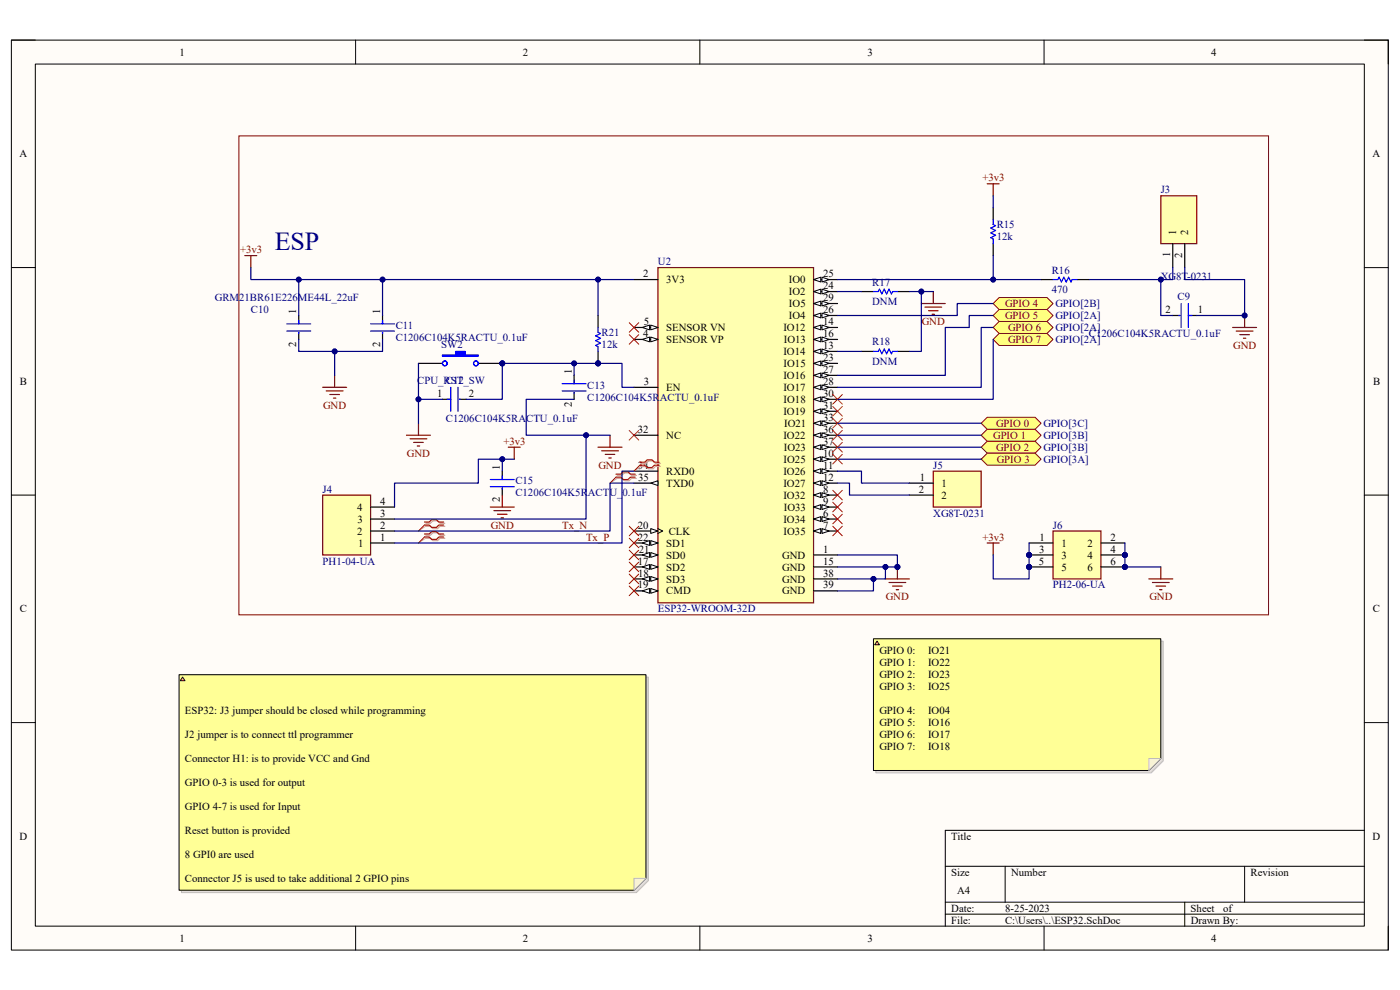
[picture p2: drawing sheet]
<svg xmlns="http://www.w3.org/2000/svg" width="297mm" height="210mm" viewBox="0 0 297 210" stroke-linecap="round" stroke-linejoin="round" font-family="sans-serif">
<path d="M2.4 8.5h292.1v193h-292.1z" fill-rule="evenodd" fill="#fffcf8"/>
<path d="M2.4 8.5h292.1v193h-292.1z" fill="none" stroke="#000" stroke-width=".21"/>
<path d="M7.5 13.6h281.9v182.9h-281.9z" fill-rule="evenodd" fill="#fffcf8"/>
<g fill="none" stroke="#000" stroke-width=".21">
<path d="M2.4 8.5h5.1M7.5 13.6h281.9v182.9h-281.9zM75.4 8.5v5.1M148.5 8.5v5.1M221.5 8.5v5.1M289.4 8.5h5.1v5.1M2.4 56.8h5.1M289.4 56.8h5.1M2.4 105h5.1M289.4 105h5.1M2.4 153.3h5.1M289.4 153.3h5.1"/>
<path d="M289.4 176.1h-88.9v20.4M75.4 196.5v5M148.5 196.5v5M200.5 183.8h88.9M200.5 191.4h88.9M200.5 193.9h88.9M213.2 183.8v7.6M221.5 196.5v5M251.3 191.4v5.1M264 183.8v7.6M294.5 196.5v5"/>
</g>
<path d="M139.6 56.8h33v71.1h-33z" fill-rule="evenodd" fill="#ffffb0"/>
<path d="M139.6 56.8h33v71.1h-33z" fill="none" stroke="#800000" stroke-width=".25"/>
<path d="M134.5 59.3h5.1M134.5 69.5h5.1" fill="none" stroke="#000" stroke-width=".25"/>
<path d="M138.1 69l1.5 .5-1.5 .5z" fill="#f8fcff"/>
<path d="M138.1 69l1.5 .5-1.5 .5z" fill="none" stroke="#000" stroke-width=".21"/>
<path d="M136.3 69.5l1.5-.5v1z" fill="#f8fcff"/>
<path d="M136.3 69.5l1.5-.5v1z" fill="none" stroke="#000" stroke-width=".21"/>
<path d="M134.5 72h5.1" fill="none" stroke="#000" stroke-width=".25"/>
<path d="M138.1 71.5l1.5 .5-1.5 .5z" fill="#f8fcff"/>
<path d="M138.1 71.5l1.5 .5-1.5 .5z" fill="none" stroke="#000" stroke-width=".21"/>
<path d="M136.3 72l1.5-.5v1z" fill="#f8fcff"/>
<path d="M136.3 72l1.5-.5v1z" fill="none" stroke="#000" stroke-width=".21"/>
<path d="M172.6 59.3h5.1" fill="none" stroke="#000" stroke-width=".25"/>
<path d="M172.6 59.3l1.5-.5v1z" fill="#f8fcff"/>
<path d="M172.6 59.3l1.5-.5v1z" fill="none" stroke="#000" stroke-width=".21"/>
<path d="M174.4 58.8l1.5 .5-1.5 .5z" fill="#f8fcff"/>
<path d="M174.4 58.8l1.5 .5-1.5 .5z" fill="none" stroke="#000" stroke-width=".21"/>
<path d="M172.6 61.8h5.1" fill="none" stroke="#000" stroke-width=".25"/>
<path d="M172.6 61.8l1.5-.5v1.1z" fill="#f8fcff"/>
<path d="M172.6 61.8l1.5-.5v1.1z" fill="none" stroke="#000" stroke-width=".21"/>
<path d="M174.4 61.3l1.5 .5-1.5 .6z" fill="#f8fcff"/>
<path d="M174.4 61.3l1.5 .5-1.5 .6z" fill="none" stroke="#000" stroke-width=".21"/>
<path d="M172.6 64.4h5.1" fill="none" stroke="#000" stroke-width=".25"/>
<path d="M172.6 64.4l1.5-.5v1z" fill="#f8fcff"/>
<path d="M172.6 64.4l1.5-.5v1z" fill="none" stroke="#000" stroke-width=".21"/>
<path d="M174.4 63.9l1.5 .5-1.5 .5z" fill="#f8fcff"/>
<path d="M174.4 63.9l1.5 .5-1.5 .5z" fill="none" stroke="#000" stroke-width=".21"/>
<path d="M172.6 66.9h5.1" fill="none" stroke="#000" stroke-width=".25"/>
<path d="M172.6 66.9l1.5-.5v1z" fill="#f8fcff"/>
<path d="M172.6 66.9l1.5-.5v1z" fill="none" stroke="#000" stroke-width=".21"/>
<path d="M174.4 66.4l1.5 .5-1.5 .5z" fill="#f8fcff"/>
<path d="M174.4 66.4l1.5 .5-1.5 .5z" fill="none" stroke="#000" stroke-width=".21"/>
<path d="M172.6 69.5h5.1" fill="none" stroke="#000" stroke-width=".25"/>
<path d="M172.6 69.5l1.5-.5v1z" fill="#f8fcff"/>
<path d="M172.6 69.5l1.5-.5v1z" fill="none" stroke="#000" stroke-width=".21"/>
<path d="M174.4 69l1.5 .5-1.5 .5z" fill="#f8fcff"/>
<path d="M174.4 69l1.5 .5-1.5 .5z" fill="none" stroke="#000" stroke-width=".21"/>
<path d="M172.6 72h5.1" fill="none" stroke="#000" stroke-width=".25"/>
<path d="M172.6 72l1.5-.5v1z" fill="#f8fcff"/>
<path d="M172.6 72l1.5-.5v1z" fill="none" stroke="#000" stroke-width=".21"/>
<path d="M174.4 71.5l1.5 .5-1.5 .5z" fill="#f8fcff"/>
<path d="M174.4 71.5l1.5 .5-1.5 .5z" fill="none" stroke="#000" stroke-width=".21"/>
<path d="M172.6 74.5h5.1" fill="none" stroke="#000" stroke-width=".25"/>
<path d="M172.6 74.5l1.5-.5v1.1z" fill="#f8fcff"/>
<path d="M172.6 74.5l1.5-.5v1.1z" fill="none" stroke="#000" stroke-width=".21"/>
<path d="M174.4 74l1.5 .5-1.5 .6z" fill="#f8fcff"/>
<path d="M174.4 74l1.5 .5-1.5 .6z" fill="none" stroke="#000" stroke-width=".21"/>
<path d="M172.6 77.1h5.1" fill="none" stroke="#000" stroke-width=".25"/>
<path d="M172.6 77.1l1.5-.5v1z" fill="#f8fcff"/>
<path d="M172.6 77.1l1.5-.5v1z" fill="none" stroke="#000" stroke-width=".21"/>
<path d="M174.4 76.6l1.5 .5-1.5 .5z" fill="#f8fcff"/>
<path d="M174.4 76.6l1.5 .5-1.5 .5z" fill="none" stroke="#000" stroke-width=".21"/>
<path d="M172.6 79.6h5.1" fill="none" stroke="#000" stroke-width=".25"/>
<path d="M172.6 79.6l1.5-.5v1z" fill="#f8fcff"/>
<path d="M172.6 79.6l1.5-.5v1z" fill="none" stroke="#000" stroke-width=".21"/>
<path d="M174.4 79.1l1.5 .5-1.5 .5z" fill="#f8fcff"/>
<path d="M174.4 79.1l1.5 .5-1.5 .5z" fill="none" stroke="#000" stroke-width=".21"/>
<path d="M172.6 82.2h5.1" fill="none" stroke="#000" stroke-width=".25"/>
<path d="M172.6 82.2l1.5-.5v1z" fill="#f8fcff"/>
<path d="M172.6 82.2l1.5-.5v1z" fill="none" stroke="#000" stroke-width=".21"/>
<path d="M174.4 81.7l1.5 .5-1.5 .5z" fill="#f8fcff"/>
<path d="M174.4 81.7l1.5 .5-1.5 .5z" fill="none" stroke="#000" stroke-width=".21"/>
<path d="M172.6 84.7h5.1" fill="none" stroke="#000" stroke-width=".25"/>
<path d="M172.6 84.7l1.5-.5v1z" fill="#f8fcff"/>
<path d="M172.6 84.7l1.5-.5v1z" fill="none" stroke="#000" stroke-width=".21"/>
<path d="M174.4 84.2l1.5 .5-1.5 .5z" fill="#f8fcff"/>
<path d="M174.4 84.2l1.5 .5-1.5 .5z" fill="none" stroke="#000" stroke-width=".21"/>
<path d="M172.6 87.2h5.1" fill="none" stroke="#000" stroke-width=".25"/>
<path d="M172.6 87.2l1.5-.5v1.1z" fill="#f8fcff"/>
<path d="M172.6 87.2l1.5-.5v1.1z" fill="none" stroke="#000" stroke-width=".21"/>
<path d="M174.4 86.7l1.5 .5-1.5 .6z" fill="#f8fcff"/>
<path d="M174.4 86.7l1.5 .5-1.5 .6z" fill="none" stroke="#000" stroke-width=".21"/>
<path d="M172.6 89.8h5.1" fill="none" stroke="#000" stroke-width=".25"/>
<path d="M172.6 89.8l1.5-.5v1z" fill="#f8fcff"/>
<path d="M172.6 89.8l1.5-.5v1z" fill="none" stroke="#000" stroke-width=".21"/>
<path d="M174.4 89.3l1.5 .5-1.5 .5z" fill="#f8fcff"/>
<path d="M174.4 89.3l1.5 .5-1.5 .5z" fill="none" stroke="#000" stroke-width=".21"/>
<path d="M172.6 92.3h5.1" fill="none" stroke="#000" stroke-width=".25"/>
<path d="M172.6 92.3l1.5-.5v1z" fill="#f8fcff"/>
<path d="M172.6 92.3l1.5-.5v1z" fill="none" stroke="#000" stroke-width=".21"/>
<path d="M174.4 91.8l1.5 .5-1.5 .5z" fill="#f8fcff"/>
<path d="M174.4 91.8l1.5 .5-1.5 .5z" fill="none" stroke="#000" stroke-width=".21"/>
<path d="M172.6 94.9h5.1" fill="none" stroke="#000" stroke-width=".25"/>
<path d="M172.6 94.9l1.5-.5v1z" fill="#f8fcff"/>
<path d="M172.6 94.9l1.5-.5v1z" fill="none" stroke="#000" stroke-width=".21"/>
<path d="M174.4 94.4l1.5 .5-1.5 .5z" fill="#f8fcff"/>
<path d="M174.4 94.4l1.5 .5-1.5 .5z" fill="none" stroke="#000" stroke-width=".21"/>
<path d="M172.6 97.4h5.1" fill="none" stroke="#000" stroke-width=".25"/>
<path d="M172.6 97.4l1.5-.5v1z" fill="#f8fcff"/>
<path d="M172.6 97.4l1.5-.5v1z" fill="none" stroke="#000" stroke-width=".21"/>
<path d="M174.4 96.9l1.5 .5-1.5 .5z" fill="#f8fcff"/>
<path d="M174.4 96.9l1.5 .5-1.5 .5z" fill="none" stroke="#000" stroke-width=".21"/>
<path d="M172.6 99.9h5.1" fill="none" stroke="#000" stroke-width=".25"/>
<path d="M172.6 99.9l1.5-.5v1.1z" fill="#f8fcff"/>
<path d="M172.6 99.9l1.5-.5v1.1z" fill="none" stroke="#000" stroke-width=".21"/>
<path d="M174.4 99.4l1.5 .5-1.5 .6z" fill="#f8fcff"/>
<path d="M174.4 99.4l1.5 .5-1.5 .6z" fill="none" stroke="#000" stroke-width=".21"/>
<path d="M172.6 102.5h5.1" fill="none" stroke="#000" stroke-width=".25"/>
<path d="M172.6 102.5l1.5-.5v1z" fill="#f8fcff"/>
<path d="M172.6 102.5l1.5-.5v1z" fill="none" stroke="#000" stroke-width=".21"/>
<path d="M174.4 102l1.5 .5-1.5 .5z" fill="#f8fcff"/>
<path d="M174.4 102l1.5 .5-1.5 .5z" fill="none" stroke="#000" stroke-width=".21"/>
<path d="M172.6 105h5.1" fill="none" stroke="#000" stroke-width=".25"/>
<path d="M172.6 105l1.5-.5v1z" fill="#f8fcff"/>
<path d="M172.6 105l1.5-.5v1z" fill="none" stroke="#000" stroke-width=".21"/>
<path d="M174.4 104.5l1.5 .5-1.5 .5z" fill="#f8fcff"/>
<path d="M174.4 104.5l1.5 .5-1.5 .5z" fill="none" stroke="#000" stroke-width=".21"/>
<path d="M172.6 107.6h5.1" fill="none" stroke="#000" stroke-width=".25"/>
<path d="M172.6 107.6l1.5-.5v1z" fill="#f8fcff"/>
<path d="M172.6 107.6l1.5-.5v1z" fill="none" stroke="#000" stroke-width=".21"/>
<path d="M174.4 107.1l1.5 .5-1.5 .5z" fill="#f8fcff"/>
<path d="M174.4 107.1l1.5 .5-1.5 .5z" fill="none" stroke="#000" stroke-width=".21"/>
<path d="M172.6 110.1h5.1" fill="none" stroke="#000" stroke-width=".25"/>
<path d="M172.6 110.1l1.5-.5v1z" fill="#f8fcff"/>
<path d="M172.6 110.1l1.5-.5v1z" fill="none" stroke="#000" stroke-width=".21"/>
<path d="M174.4 109.6l1.5 .5-1.5 .5z" fill="#f8fcff"/>
<path d="M174.4 109.6l1.5 .5-1.5 .5z" fill="none" stroke="#000" stroke-width=".21"/>
<path d="M172.6 112.6h5.1" fill="none" stroke="#000" stroke-width=".25"/>
<path d="M172.6 112.6l1.5-.5v1.1z" fill="#f8fcff"/>
<path d="M172.6 112.6l1.5-.5v1.1z" fill="none" stroke="#000" stroke-width=".21"/>
<path d="M174.4 112.1l1.5 .5-1.5 .6z" fill="#f8fcff"/>
<path d="M174.4 112.1l1.5 .5-1.5 .6z" fill="none" stroke="#000" stroke-width=".21"/>
<path d="M134.5 82.2h5.1M134.5 92.3h5.1M134.5 99.9h5.1M134.5 112.6h5.1" fill="none" stroke="#000" stroke-width=".25"/>
<path d="M138.1 112.1l1.5 .5-1.5 .6z" fill="#f8fcff"/>
<path d="M138.1 112.1l1.5 .5-1.5 .6zM139.6 112.1l1 .5-1 .6" fill="none" stroke="#000" stroke-width=".21"/>
<path d="M134.5 125.3h5.1" fill="none" stroke="#000" stroke-width=".25"/>
<path d="M138.1 124.8l1.5 .5-1.5 .6z" fill="#f8fcff"/>
<path d="M138.1 124.8l1.5 .5-1.5 .6z" fill="none" stroke="#000" stroke-width=".21"/>
<path d="M136.3 125.3l1.5-.5v1.1z" fill="#f8fcff"/>
<path d="M136.3 125.3l1.5-.5v1.1z" fill="none" stroke="#000" stroke-width=".21"/>
<path d="M134.5 115.2h5.1" fill="none" stroke="#000" stroke-width=".25"/>
<path d="M138.1 114.7l1.5 .5-1.5 .5z" fill="#f8fcff"/>
<path d="M138.1 114.7l1.5 .5-1.5 .5z" fill="none" stroke="#000" stroke-width=".21"/>
<path d="M136.3 115.2l1.5-.5v1z" fill="#f8fcff"/>
<path d="M136.3 115.2l1.5-.5v1z" fill="none" stroke="#000" stroke-width=".21"/>
<path d="M134.5 117.7h5.1" fill="none" stroke="#000" stroke-width=".25"/>
<path d="M138.1 117.2l1.5 .5-1.5 .5z" fill="#f8fcff"/>
<path d="M138.1 117.2l1.5 .5-1.5 .5z" fill="none" stroke="#000" stroke-width=".21"/>
<path d="M136.3 117.7l1.5-.5v1z" fill="#f8fcff"/>
<path d="M136.3 117.7l1.5-.5v1z" fill="none" stroke="#000" stroke-width=".21"/>
<path d="M134.5 120.3h5.1" fill="none" stroke="#000" stroke-width=".25"/>
<path d="M138.1 119.8l1.5 .5-1.5 .5z" fill="#f8fcff"/>
<path d="M138.1 119.8l1.5 .5-1.5 .5z" fill="none" stroke="#000" stroke-width=".21"/>
<path d="M136.3 120.3l1.5-.5v1z" fill="#f8fcff"/>
<path d="M136.3 120.3l1.5-.5v1z" fill="none" stroke="#000" stroke-width=".21"/>
<path d="M134.5 122.8h5.1" fill="none" stroke="#000" stroke-width=".25"/>
<path d="M138.1 122.3l1.5 .5-1.5 .5z" fill="#f8fcff"/>
<path d="M138.1 122.3l1.5 .5-1.5 .5z" fill="none" stroke="#000" stroke-width=".21"/>
<path d="M136.3 122.8l1.5-.5v1z" fill="#f8fcff"/>
<path d="M136.3 122.8l1.5-.5v1z" fill="none" stroke="#000" stroke-width=".21"/>
<path d="M134.5 102.5h5.1" fill="none" stroke="#000" stroke-width=".25"/>
<path d="M138.1 102.5l1.5-.5v1z" fill="#f8fcff"/>
<path d="M138.1 102.5l1.5-.5v1z" fill="none" stroke="#000" stroke-width=".21"/>
<path d="M172.6 117.7h5.1M172.6 120.3h5.1M172.6 122.8h5.1M172.6 125.3h5.1" fill="none" stroke="#000" stroke-width=".25"/>
<g fill="none" stroke="#800000" stroke-width=".25">
<path d="M126.9 94.9h5.1M127.6 95.6h3.6M128.4 96.4h2M129.2 97.2h.5M129.4 92.3v2.6M187.8 122.8h5.1M188.6 123.6h3.6M189.4 124.3h2M190.1 125.1h.5M190.4 120.3v2.5M243.7 122.8h5.1M244.5 123.6h3.5"/>
<path d="M245.2 124.3h2.1M246 125.1h.5M246.3 120.3v2.5"/>
</g>
<circle cx="190.4" cy="120.3" r=".51" fill="#000080"/>
<circle cx="190.4" cy="120.3" r=".51" fill="none" stroke="#000080" stroke-width=".21"/>
<g fill="none" stroke="#800000" stroke-width=".25">
<path d="M51.9 54.2h2.6M53.2 54.2v2.6M71 79.6v2.6M68.5 82.2h5M69.2 82.9h3.6M70 83.7h2M70.7 84.5h.5M86.2 92.3h5.1M87 93.1h3.6M87.8 93.9h2M88.5 94.6h.5M88.8 89.8v2.5"/>
<path d="M107.8 94.9h2.6M109.1 94.9v2.5M209.4 115.2h2.6M210.7 115.2v2.5"/>
</g>
<g fill="none" stroke="#f00" stroke-width=".21">
<path d="M133.5 71l2 2M133.5 68.5l2 2M135.5 71l-2 2M135.5 68.5l-2 2M133.5 91.3l2 2M135.5 91.3l-2 2M176.7 83.7l2 2M176.7 86.2l2 2.1M176.7 88.8l2 2M176.7 91.3l2 2M176.7 93.9l2 2M176.7 96.4l2 2"/>
<path d="M178.7 83.7l-2 2M178.7 86.2l-2 2.1M178.7 88.8l-2 2M178.7 91.3l-2 2M178.7 93.9l-2 2M178.7 96.4l-2 2M133.5 119.3l2 2M133.5 116.7l2 2M133.5 114.2l2 2M133.5 111.6l2 2.1M135.5 119.3l-2 2M135.5 116.7l-2 2"/>
<path d="M135.5 114.2l-2 2M135.5 111.6l-2 2.1M176.7 104l2 2M176.7 106.6l2 2M176.7 109.1l2 2M176.7 111.6l2 2.1M178.7 104l-2 2M178.7 106.6l-2 2M178.7 109.1l-2 2M178.7 111.6l-2 2.1M133.5 124.3l2 2.1M133.5 121.8l2 2"/>
<path d="M135.5 124.3l-2 2.1M135.5 121.8l-2 2"/>
</g>
<path d="M50.7 28.8h218.4v101.6h-218.4z" fill="none" stroke="#800000" stroke-width=".21"/>
<path d="M208.2 94.9l1.2-1.3h10.2l1.3 1.3-1.3 1.2h-10.2z" fill-rule="evenodd" fill="#ffff80"/>
<path d="M208.2 94.9l1.2-1.3h10.2l1.3 1.3-1.3 1.2h-10.2z" fill="none" stroke="#800000" stroke-width=".21"/>
<path d="M212 65.7h10.1l1.3 1.2-1.3 1.3h-10.1l-1.3-1.3z" fill-rule="evenodd" fill="#ffff80"/>
<path d="M212 65.7h10.1l1.3 1.2-1.3 1.3h-10.1l-1.3-1.3z" fill="none" stroke="#800000" stroke-width=".21"/>
<path d="M212 63.1h10.1l1.3 1.3-1.3 1.3h-10.1l-1.3-1.3z" fill-rule="evenodd" fill="#ffff80"/>
<path d="M212 63.1h10.1l1.3 1.3-1.3 1.3h-10.1l-1.3-1.3z" fill="none" stroke="#800000" stroke-width=".21"/>
<path d="M208.2 92.3l1.2-1.2h10.2l1.3 1.2-1.3 1.3h-10.2z" fill-rule="evenodd" fill="#ffff80"/>
<path d="M208.2 92.3l1.2-1.2h10.2l1.3 1.2-1.3 1.3h-10.2z" fill="none" stroke="#800000" stroke-width=".21"/>
<path d="M208.2 89.8l1.2-1.3h10.2l1.3 1.3-1.3 1.3h-10.2z" fill-rule="evenodd" fill="#ffff80"/>
<path d="M208.2 89.8l1.2-1.3h10.2l1.3 1.3-1.3 1.3h-10.2z" fill="none" stroke="#800000" stroke-width=".21"/>
<path d="M209.4 96.1h10.2l1.3 1.3-1.3 1.3h-10.2l-1.2-1.3z" fill-rule="evenodd" fill="#ffff80"/>
<path d="M209.4 96.1h10.2l1.3 1.3-1.3 1.3h-10.2l-1.2-1.3z" fill="none" stroke="#800000" stroke-width=".21"/>
<path d="M63.4 66.9v1.8M63.4 70.5v1.5M81.2 66.9v1.8M81.2 70.5v1.5M121.8 79.6v1.8M93.9 84.7h1.7M97.4 84.7h1.5M121.8 83.2v1.5" fill="none" stroke="#000" stroke-width=".25"/>
<g fill="none" stroke="#00f" stroke-width=".25">
<path d="M60.8 68.7h5.1M60.8 70.2h5.1M63.4 67.9v.8M63.4 70.5v.2M78.6 68.7h5.1M78.6 70.2h5.1M81.2 67.9v.8M81.2 70.5v.2M94.9 84.7h.7M95.6 82.2v5M97.2 82.2v5M97.4 84.7h.3"/>
<path d="M119.3 81.4h5M119.3 82.9h5M121.8 80.6v.8M121.8 83.2v.2"/>
</g>
<circle cx="126.9" cy="77.1" r=".51" fill="#000080"/>
<circle cx="126.9" cy="77.1" r=".51" fill="none" stroke="#000080" stroke-width=".21"/>
<path d="M126.9 66.9v2.6M126.9 74.5v2.6" fill="none" stroke="#000" stroke-width=".25"/>
<circle cx="126.9" cy="77.1" r=".51" fill="#000080"/>
<circle cx="126.9" cy="77.1" r=".51" fill="none" stroke="#000080" stroke-width=".21"/>
<path d="M210.7 46.6v1l.5 .3-1 .5 1 .5-1 .5 1 .5-1 .5 .5 .3v1M126.9 69.5v1l.5 .2-1 .5 1 .6-1 .5 1 .5-1 .5 .5 .2v1M250.1 66.9h.2M250.6 64.4v5.1M252.1 64.4v5.1M252.1 66.9h.8" fill="none" stroke="#00f" stroke-width=".25"/>
<path d="M136 98.3h1l.5-.5h1.1l.5 .5h1M136 98.9h1l.5 .5h1.1l.5-.5h1M90.3 111h1l.5-.5h1l.6 .5h1M90.3 111.6h1l.5 .5h1l.6-.5h1M90.3 113.5h1l.5-.5h1l.6 .5h1M90.3 114.2h1l.5 .5h1l.6-.5h1M130.9 100.8h1.1l.5-.5h1l.5 .5h1M130.9 101.5h1.1l.5 .5h1l.5-.5h1" fill="none" stroke="#d0a19e" stroke-width=".25"/>
<path d="M136 98.9l-1.5 1M90.3 111.6l-1.5 1M90.3 114.2l-1.5 1M130.9 101.5l-1.5 1" fill="none" stroke="#d0a19e" stroke-width=".21"/>
<path d="M135.8 98h1l.5-.5h1l.5 .5h1M135.8 98.7h1l.5 .5h1l.5-.5h1M90 110.7h1.1l.5-.5h1l.5 .5h1M90 111.4h1.1l.5 .5h1l.5-.5h1M90 113.3h1.1l.5-.5h1l.5 .5h1M90 113.9h1.1l.5 .5h1l.5-.5h1M130.7 100.6h1l.5-.5h1l.5 .5h1.1M130.7 101.2h1l.5 .5h1l.5-.5h1.1" fill="none" stroke="#f00" stroke-width=".25"/>
<path d="M135.8 98.7l-1.3 1.2M90 111.4l-1.2 1.2M90 113.9l-1.2 1.3M130.7 101.2l-1.3 1.3" fill="none" stroke="#f00" stroke-width=".21"/>
<path d="M210.7 44.1v2.5M210.7 51.7v2.5M248.8 66.9h1.5M252.1 66.9h1.8" fill="none" stroke="#000" stroke-width=".25"/>
<path d="M209.4 39h2.6M210.7 39v2.5M261.5 69.5h5.1M262.3 70.2h3.5M263 71h2.1M263.8 71.8h.5M264 66.9v2.6" fill="none" stroke="#800000" stroke-width=".25"/>
<circle cx="264" cy="66.9" r=".51" fill="#000080"/>
<circle cx="264" cy="66.9" r=".51" fill="none" stroke="#000080" stroke-width=".21"/>
<path d="M220.9 59.3h2.5M228.5 59.3h2.5" fill="none" stroke="#000" stroke-width=".25"/>
<path d="M223.4 59.3h1l.3-.5 .5 1 .5-1 .5 1 .5-1 .5 1 .3-.5h1" fill="none" stroke="#00f" stroke-width=".25"/>
<path d="M195.5 64.4h5M196.2 65.2h3.6M197 65.9h2M197.7 66.7h.6M198 61.8v2.6" fill="none" stroke="#800000" stroke-width=".25"/>
<path d="M210.7 69.5l1.3-1.3h10.1l1.3 1.3-1.3 1.2h-10.1z" fill-rule="evenodd" fill="#ffff80"/>
<path d="M210.7 69.5l1.3-1.3h10.1l1.3 1.3-1.3 1.2h-10.1z" fill="none" stroke="#800000" stroke-width=".21"/>
<path d="M212 70.7h10.1l1.3 1.3-1.3 1.3h-10.1l-1.3-1.3z" fill-rule="evenodd" fill="#ffff80"/>
<path d="M212 70.7h10.1l1.3 1.3-1.3 1.3h-10.1l-1.3-1.3z" fill="none" stroke="#800000" stroke-width=".21"/>
<path d="M182.8 61.8h2.5M190.4 61.8h2.5" fill="none" stroke="#000" stroke-width=".25"/>
<path d="M185.3 61.8h1l.3-.5 .5 1.1 .5-1.1 .5 1.1 .5-1.1 .5 1.1 .3-.6h1" fill="none" stroke="#00f" stroke-width=".25"/>
<path d="M246.3 41.5h7.6v10.2h-7.6z" fill-rule="evenodd" fill="#ffffb0"/>
<path d="M246.3 41.5h7.6v10.2h-7.6z" fill="none" stroke="#800000" stroke-width=".25"/>
<path d="M248.8 51.7v5.1M251.3 51.7v5.1" fill="none" stroke="#000" stroke-width=".25"/>
<circle cx="218.3" cy="117.7" r=".51" fill="#000080"/>
<circle cx="218.3" cy="117.7" r=".51" fill="none" stroke="#000080" stroke-width=".21"/>
<circle cx="218.3" cy="120.3" r=".51" fill="#000080"/>
<circle cx="218.3" cy="120.3" r=".51" fill="none" stroke="#000080" stroke-width=".21"/>
<circle cx="238.6" cy="117.7" r=".51" fill="#000080"/>
<circle cx="238.6" cy="117.7" r=".51" fill="none" stroke="#000080" stroke-width=".21"/>
<circle cx="238.6" cy="120.3" r=".51" fill="#000080"/>
<circle cx="238.6" cy="120.3" r=".51" fill="none" stroke="#000080" stroke-width=".21"/>
<path d="M223.4 112.6h10.2v10.2h-10.2z" fill-rule="evenodd" fill="#ffffb0"/>
<path d="M223.4 112.6h10.2v10.2h-10.2z" fill="none" stroke="#800000" stroke-width=".25"/>
<path d="M218.3 115.2h5.1M218.3 117.7h5.1" fill="none" stroke="#000" stroke-width=".25"/>
<circle cx="218.3" cy="117.7" r=".51" fill="#000080"/>
<circle cx="218.3" cy="117.7" r=".51" fill="none" stroke="#000080" stroke-width=".21"/>
<path d="M218.3 120.3h5.1" fill="none" stroke="#000" stroke-width=".25"/>
<circle cx="218.3" cy="120.3" r=".51" fill="#000080"/>
<circle cx="218.3" cy="120.3" r=".51" fill="none" stroke="#000080" stroke-width=".21"/>
<path d="M233.6 115.2h5M233.6 117.7h5" fill="none" stroke="#000" stroke-width=".25"/>
<circle cx="238.6" cy="117.7" r=".51" fill="#000080"/>
<circle cx="238.6" cy="117.7" r=".51" fill="none" stroke="#000080" stroke-width=".21"/>
<path d="M233.6 120.3h5" fill="none" stroke="#000" stroke-width=".25"/>
<circle cx="238.6" cy="120.3" r=".51" fill="#000080"/>
<circle cx="238.6" cy="120.3" r=".51" fill="none" stroke="#000080" stroke-width=".21"/>
<path d="M68.5 105h10.1v12.7h-10.1z" fill-rule="evenodd" fill="#ffffb0"/>
<path d="M68.5 105h10.1v12.7h-10.1z" fill="none" stroke="#800000" stroke-width=".25"/>
<path d="M78.6 115.2h5.1M78.6 112.6h5.1M78.6 110.1h5.1M78.6 107.6h5.1" fill="none" stroke="#000" stroke-width=".25"/>
<path d="M198 99.9h10.2v7.7h-10.2z" fill-rule="evenodd" fill="#ffffb0"/>
<path d="M198 99.9h10.2v7.7h-10.2zM104 107.6h5.1M104.8 108.3h3.5M105.5 109.1h2.1M106.3 109.9h.5M106.6 105v2.6" fill="none" stroke="#800000" stroke-width=".25"/>
<path d="M106.6 99.9v1.8M106.6 103.5v1.5M192.9 102.5h5.1M192.9 105h5.1" fill="none" stroke="#000" stroke-width=".25"/>
<path d="M104 101.7h5.1M104 103.3h5.1M106.6 101v.7M106.6 103.5v.3" fill="none" stroke="#00f" stroke-width=".25"/>
<circle cx="106.6" cy="77.1" r=".51" fill="#000080"/>
<circle cx="106.6" cy="77.1" r=".51" fill="none" stroke="#000080" stroke-width=".21"/>
<path d="M88.8 77.1h5.1M101.5 77.1h5.1" fill="none" stroke="#000" stroke-width=".25"/>
<circle cx="106.6" cy="77.1" r=".51" fill="#000080"/>
<circle cx="106.6" cy="77.1" r=".51" fill="none" stroke="#000080" stroke-width=".21"/>
<path d="M93.9 75.3h2.8v-.8h2v.8h2.8v.3h-7.6z" fill-rule="evenodd" fill="#00f"/>
<g fill="none" stroke="#00f" stroke-width=".25">
<path d="M93.9 75.3h2.8v-.8h2v.8h2.8v.3h-7.6zM185.3 74.5h1l.3-.5 .5 1.1 .5-1.1 .5 1.1 .5-1.1 .5 1.1 .3-.6h1"/>
<circle cx="94.4" cy="77.1" r=".51"/>
<circle cx="101" cy="77.1" r=".51"/>
</g>
<path d="M182.8 74.5h2.5M190.4 74.5h2.5" fill="none" stroke="#000" stroke-width=".25"/>
<path d="M126.9 77.1h5.1v5.1h2.5" fill="none" stroke="#000080" stroke-width=".25"/>
<circle cx="126.9" cy="77.1" r=".51" fill="#000080"/>
<circle cx="126.9" cy="77.1" r=".51" fill="none" stroke="#000080" stroke-width=".21"/>
<path d="M177.7 117.7h12.7v2.6" fill="none" stroke="#000080" stroke-width=".25"/>
<circle cx="190.4" cy="120.3" r=".51" fill="#000080"/>
<circle cx="190.4" cy="120.3" r=".51" fill="none" stroke="#000080" stroke-width=".21"/>
<path d="M177.7 120.3h12.7" fill="none" stroke="#000080" stroke-width=".25"/>
<circle cx="187.8" cy="120.3" r=".51" fill="#000080"/>
<circle cx="187.8" cy="120.3" r=".51" fill="none" stroke="#000080" stroke-width=".21"/>
<circle cx="190.4" cy="120.3" r=".51" fill="#000080"/>
<circle cx="190.4" cy="120.3" r=".51" fill="none" stroke="#000080" stroke-width=".21"/>
<path d="M187.8 120.3v2.5h-10.1" fill="none" stroke="#000080" stroke-width=".25"/>
<circle cx="185.3" cy="122.8" r=".51" fill="#000080"/>
<circle cx="185.3" cy="122.8" r=".51" fill="none" stroke="#000080" stroke-width=".21"/>
<circle cx="187.8" cy="120.3" r=".51" fill="#000080"/>
<circle cx="187.8" cy="120.3" r=".51" fill="none" stroke="#000080" stroke-width=".21"/>
<path d="M185.3 122.8v2.5h-7.6" fill="none" stroke="#000080" stroke-width=".25"/>
<circle cx="185.3" cy="122.8" r=".51" fill="#000080"/>
<circle cx="185.3" cy="122.8" r=".51" fill="none" stroke="#000080" stroke-width=".21"/>
<path d="M238.6 120.3h7.7" fill="none" stroke="#000080" stroke-width=".25"/>
<circle cx="238.6" cy="120.3" r=".51" fill="#000080"/>
<circle cx="238.6" cy="120.3" r=".51" fill="none" stroke="#000080" stroke-width=".21"/>
<path d="M106.6 77.1v7.6h-7.7" fill="none" stroke="#000080" stroke-width=".25"/>
<circle cx="106.6" cy="77.1" r=".51" fill="#000080"/>
<circle cx="106.6" cy="77.1" r=".51" fill="none" stroke="#000080" stroke-width=".21"/>
<path d="M88.8 84.7v5.1" fill="none" stroke="#000080" stroke-width=".25"/>
<circle cx="88.8" cy="84.7" r=".51" fill="#000080"/>
<circle cx="88.8" cy="84.7" r=".51" fill="none" stroke="#000080" stroke-width=".21"/>
<path d="M63.4 59.3v7.6" fill="none" stroke="#000080" stroke-width=".25"/>
<circle cx="63.4" cy="59.3" r=".51" fill="#000080"/>
<circle cx="63.4" cy="59.3" r=".51" fill="none" stroke="#000080" stroke-width=".21"/>
<path d="M63.4 72v2.5h17.8v-2.5" fill="none" stroke="#000080" stroke-width=".25"/>
<circle cx="71" cy="74.5" r=".51" fill="#000080"/>
<circle cx="71" cy="74.5" r=".51" fill="none" stroke="#000080" stroke-width=".21"/>
<path d="M81.2 59.3v7.6" fill="none" stroke="#000080" stroke-width=".25"/>
<circle cx="81.2" cy="59.3" r=".51" fill="#000080"/>
<circle cx="81.2" cy="59.3" r=".51" fill="none" stroke="#000080" stroke-width=".21"/>
<path d="M71 74.5v5.1" fill="none" stroke="#000080" stroke-width=".25"/>
<circle cx="71" cy="74.5" r=".51" fill="#000080"/>
<circle cx="71" cy="74.5" r=".51" fill="none" stroke="#000080" stroke-width=".21"/>
<path d="M121.8 77.1v2.5" fill="none" stroke="#000080" stroke-width=".25"/>
<circle cx="121.8" cy="77.1" r=".51" fill="#000080"/>
<circle cx="121.8" cy="77.1" r=".51" fill="none" stroke="#000080" stroke-width=".21"/>
<path d="M126.9 59.3v7.6" fill="none" stroke="#000080" stroke-width=".25"/>
<circle cx="126.9" cy="59.3" r=".51" fill="#000080"/>
<circle cx="126.9" cy="59.3" r=".51" fill="none" stroke="#000080" stroke-width=".21"/>
<path d="M53.2 56.8v2.5h81.3" fill="none" stroke="#000080" stroke-width=".25"/>
<circle cx="63.4" cy="59.3" r=".51" fill="#000080"/>
<circle cx="63.4" cy="59.3" r=".51" fill="none" stroke="#000080" stroke-width=".21"/>
<circle cx="81.2" cy="59.3" r=".51" fill="#000080"/>
<circle cx="81.2" cy="59.3" r=".51" fill="none" stroke="#000080" stroke-width=".21"/>
<circle cx="126.9" cy="59.3" r=".51" fill="#000080"/>
<circle cx="126.9" cy="59.3" r=".51" fill="none" stroke="#000080" stroke-width=".21"/>
<path d="M124.3 92.3h5.1" fill="none" stroke="#000080" stroke-width=".25"/>
<circle cx="124.3" cy="92.3" r=".51" fill="#000080"/>
<circle cx="124.3" cy="92.3" r=".51" fill="none" stroke="#000080" stroke-width=".21"/>
<path d="M210.7 54.2v5.1h-33M210.7 41.5v2.6" fill="none" stroke="#000080" stroke-width=".25"/>
<circle cx="210.7" cy="59.3" r=".51" fill="#000080"/>
<circle cx="210.7" cy="59.3" r=".51" fill="none" stroke="#000080" stroke-width=".21"/>
<path d="M210.7 59.3h10.2" fill="none" stroke="#000080" stroke-width=".25"/>
<circle cx="210.7" cy="59.3" r=".51" fill="#000080"/>
<circle cx="210.7" cy="59.3" r=".51" fill="none" stroke="#000080" stroke-width=".21"/>
<path d="M246.3 59.3v7.6h2.5" fill="none" stroke="#000080" stroke-width=".25"/>
<circle cx="246.3" cy="59.3" r=".51" fill="#000080"/>
<circle cx="246.3" cy="59.3" r=".51" fill="none" stroke="#000080" stroke-width=".21"/>
<path d="M88.8 77.1v7.6h5.1M177.7 61.8h5.1M210.7 64.4h-7.6v2.5h-25.4M210.7 66.9h-5.1v2.6h-5.1v10.1h-22.8M210.7 69.5h-2.5v12.7h-30.5M210.7 72v12.7h-33M177.7 89.8h30.5M177.7 92.3h30.5M177.7 94.9h30.5M177.7 97.4h30.5" fill="none" stroke="#000080" stroke-width=".25"/>
<circle cx="88.8" cy="84.7" r=".51" fill="#000080"/>
<circle cx="88.8" cy="84.7" r=".51" fill="none" stroke="#000080" stroke-width=".21"/>
<path d="M251.3 56.8v2.5h12.7v7.6h-10.1" fill="none" stroke="#000080" stroke-width=".25"/>
<circle cx="264" cy="66.9" r=".51" fill="#000080"/>
<circle cx="264" cy="66.9" r=".51" fill="none" stroke="#000080" stroke-width=".21"/>
<path d="M210.7 117.7v5.1h7.6v-2.5" fill="none" stroke="#000080" stroke-width=".25"/>
<circle cx="218.3" cy="120.3" r=".51" fill="#000080"/>
<circle cx="218.3" cy="120.3" r=".51" fill="none" stroke="#000080" stroke-width=".21"/>
<path d="M238.6 115.2v2.5" fill="none" stroke="#000080" stroke-width=".25"/>
<circle cx="238.6" cy="117.7" r=".51" fill="#000080"/>
<circle cx="238.6" cy="117.7" r=".51" fill="none" stroke="#000080" stroke-width=".21"/>
<path d="M238.6 117.7v2.6" fill="none" stroke="#000080" stroke-width=".25"/>
<circle cx="238.6" cy="117.7" r=".51" fill="#000080"/>
<circle cx="238.6" cy="117.7" r=".51" fill="none" stroke="#000080" stroke-width=".21"/>
<circle cx="238.6" cy="120.3" r=".51" fill="#000080"/>
<circle cx="238.6" cy="120.3" r=".51" fill="none" stroke="#000080" stroke-width=".21"/>
<path d="M218.3 115.2v2.5" fill="none" stroke="#000080" stroke-width=".25"/>
<circle cx="218.3" cy="117.7" r=".51" fill="#000080"/>
<circle cx="218.3" cy="117.7" r=".51" fill="none" stroke="#000080" stroke-width=".21"/>
<path d="M218.3 117.7v2.6" fill="none" stroke="#000080" stroke-width=".25"/>
<circle cx="218.3" cy="120.3" r=".51" fill="#000080"/>
<circle cx="218.3" cy="120.3" r=".51" fill="none" stroke="#000080" stroke-width=".21"/>
<circle cx="218.3" cy="117.7" r=".51" fill="#000080"/>
<circle cx="218.3" cy="117.7" r=".51" fill="none" stroke="#000080" stroke-width=".21"/>
<path d="M121.8 84.7h-10.2v7.6h12.7v17.8h-40.6" fill="none" stroke="#000080" stroke-width=".25"/>
<circle cx="124.3" cy="92.3" r=".51" fill="#000080"/>
<circle cx="124.3" cy="92.3" r=".51" fill="none" stroke="#000080" stroke-width=".21"/>
<path d="M248.8 56.8v2.5h-17.8M134.5 99.9h-2.5v15.3h-48.3" fill="none" stroke="#000080" stroke-width=".25"/>
<circle cx="246.3" cy="59.3" r=".51" fill="#000080"/>
<circle cx="246.3" cy="59.3" r=".51" fill="none" stroke="#000080" stroke-width=".21"/>
<path d="M109.1 97.4h-7.6v5.1h-17.8v5.1M177.7 99.9h5.1v2.6h10.1M177.7 102.5h2.5v2.5h12.7" fill="none" stroke="#000080" stroke-width=".25"/>
<circle cx="106.6" cy="97.4" r=".51" fill="#000080"/>
<circle cx="106.6" cy="97.4" r=".51" fill="none" stroke="#000080" stroke-width=".21"/>
<path d="M106.6 97.4v2.5" fill="none" stroke="#000080" stroke-width=".25"/>
<circle cx="106.6" cy="97.4" r=".51" fill="#000080"/>
<circle cx="106.6" cy="97.4" r=".51" fill="none" stroke="#000080" stroke-width=".21"/>
<path d="M106.6 77.1h20.3" fill="none" stroke="#000080" stroke-width=".25"/>
<circle cx="126.9" cy="77.1" r=".51" fill="#000080"/>
<circle cx="126.9" cy="77.1" r=".51" fill="none" stroke="#000080" stroke-width=".21"/>
<circle cx="121.8" cy="77.1" r=".51" fill="#000080"/>
<circle cx="121.8" cy="77.1" r=".51" fill="none" stroke="#000080" stroke-width=".21"/>
<circle cx="106.6" cy="77.1" r=".51" fill="#000080"/>
<circle cx="106.6" cy="77.1" r=".51" fill="none" stroke="#000080" stroke-width=".21"/>
<path d="M192.9 61.8h5.1" fill="none" stroke="#000080" stroke-width=".25"/>
<circle cx="195.5" cy="61.8" r=".51" fill="#000080"/>
<circle cx="195.5" cy="61.8" r=".51" fill="none" stroke="#000080" stroke-width=".21"/>
<path d="M177.7 74.5h5.1M195.5 61.8v12.7h-2.6" fill="none" stroke="#000080" stroke-width=".25"/>
<circle cx="195.5" cy="61.8" r=".51" fill="#000080"/>
<circle cx="195.5" cy="61.8" r=".51" fill="none" stroke="#000080" stroke-width=".21"/>
<path d="M134.5 102.5h-5.1v10.1h-45.7" fill="none" stroke="#000080" stroke-width=".25"/>
<path d="M38.5 143.6h99.1v43.2l-2.6 2.6h-96.5z" fill-rule="evenodd" fill="#e0ddd7"/>
<path d="M38.5 143.6h99.1v43.2l-2.6 2.6h-96.5z" fill="none" stroke="#bfbdba" stroke-width=".21"/>
<path d="M38 143.1h99v43.2l-2.5 2.5h-96.5z" fill-rule="evenodd" fill="#ffff96"/>
<path d="M38 143.1h99v43.2l-2.5 2.5h-96.5z" fill="none" stroke="#000" stroke-width=".21"/>
<path d="M134.5 186.3h2.5l-2.5 2.5z" fill="#f2f0d8"/>
<path d="M134.5 186.3h2.5l-2.5 2.5z" fill="none" stroke="#bfbdba" stroke-width=".21"/>
<path d="M38.7 143.6l.5 .8h-1z" fill="#ffcc78"/>
<path d="M38.7 143.6l.5 .8h-1z" fill="none" stroke="#300" stroke-width=".21"/>
<path d="M185.8 136h61v25.4l-2.6 2.6h-58.4z" fill-rule="evenodd" fill="#e0ddd7"/>
<path d="M185.8 136h61v25.4l-2.6 2.6h-58.4z" fill="none" stroke="#bfbdba" stroke-width=".21"/>
<path d="M185.3 135.5h61v25.4l-2.6 2.5h-58.4z" fill-rule="evenodd" fill="#ffff96"/>
<path d="M185.3 135.5h61v25.4l-2.6 2.5h-58.4z" fill="none" stroke="#000" stroke-width=".21"/>
<path d="M243.7 160.9h2.6l-2.6 2.5z" fill="#f2f0d8"/>
<path d="M243.7 160.9h2.6l-2.6 2.5z" fill="none" stroke="#bfbdba" stroke-width=".21"/>
<path d="M186.1 136l.5 .8h-1z" fill="#ffcc78"/>
<path d="M186.1 136l.5 .8h-1z" fill="none" stroke="#300" stroke-width=".21"/>
<text font-size="5.5" fill="#000080" x="58.3" y="53">ESP</text>
<g font-size="2.3">
<text x="38.1" y="11.8">1</text>
<text x="110.9" y="11.8">2</text>
<text x="184" y="11.8">3</text>
<text x="256.9" y="11.8">4</text>
<text x="4.1" y="33.4">A</text>
<text x="291.2" y="33.4">A</text>
<text x="249.6" y="49.9" transform="rotate(-90 249.6 49.9)">1</text>
<text x="252.1" y="49.9" transform="rotate(-90 252.1 49.9)">2</text>
<text x="136.5" y="58.8">2</text>
<text x="174.6" y="58.8">25</text>
<text x="248.3" y="54.6" transform="rotate(-90 248.3 54.6)">1</text>
<text x="250.8" y="54.8" transform="rotate(-90 250.8 54.8)">2</text>
<text x="141.4" y="60.1">3V3</text>
<text x="167.3" y="60.1">IO0</text>
<text x="167.3" y="62.6">IO2</text>
<text x="167.4" y="65.2">IO5</text>
<text x="174.6" y="61.3">24</text>
<text x="174.6" y="63.9">29</text>
<text x="62.9" y="66.7" transform="rotate(-90 62.9 66.7)">1</text>
<text x="80.6" y="66.7" transform="rotate(-90 80.6 66.7)">1</text>
<text x="136.5" y="71.5">4</text>
<text x="136.6" y="69">5</text>
<text x="141.4" y="70.2">SENSOR VN</text>
<text x="166.2" y="70.2">IO12</text>
<text x="167.3" y="67.7">IO4</text>
<text x="174.6" y="66.4">26</text>
<text x="174.6" y="69">14</text>
<text x="174.6" y="71.5">16</text>
<text x="247.2" y="66.4">2</text>
<text x="254.1" y="66.4">1</text>
<text x="62.9" y="73.6" transform="rotate(-90 62.9 73.6)">2</text>
<text x="80.6" y="73.6" transform="rotate(-90 80.6 73.6)">2</text>
<text x="141.4" y="72.8">SENSOR VP</text>
<text x="166.2" y="75.3">IO14</text>
<text x="166.2" y="77.9">IO15</text>
<text x="166.3" y="72.8">IO13</text>
<text x="174.6" y="74">13</text>
<text x="174.6" y="76.6">23</text>
<text x="4.2" y="81.7">B</text>
<text x="121.3" y="79.4" transform="rotate(-90 121.3 79.4)">1</text>
<text x="136.6" y="81.7">3</text>
<text x="141.4" y="82.9">EN</text>
<text x="166.2" y="80.4">IO16</text>
<text x="166.2" y="82.9">IO17</text>
<text x="174.6" y="79.1">27</text>
<text x="174.6" y="81.7">28</text>
<text x="291.3" y="81.7">B</text>
<text x="92.8" y="84.2">1</text>
<text x="99.4" y="84.2">2</text>
<text x="121.3" y="86.3" transform="rotate(-90 121.3 86.3)">2</text>
<text x="166.2" y="88">IO19</text>
<text x="166.2" y="85.5">IO18</text>
<text x="174.6" y="84.2">30</text>
<text x="174.6" y="86.7">31</text>
<text x="174.6" y="89.3">33</text>
<text x="135.3" y="91.8">32</text>
<text x="141.4" y="93.1">NC</text>
<text x="166.2" y="93.1">IO22</text>
<text x="166.3" y="95.6">IO23</text>
<text x="166.4" y="90.6">IO21</text>
<text x="174.6" y="91.8">36</text>
<text x="174.6" y="94.4">37</text>
<text x="106" y="99.7" transform="rotate(-90 106 99.7)">1</text>
<text x="135.3" y="99.4">34</text>
<text x="135.4" y="102">35</text>
<text x="141.4" y="100.7">RXD0</text>
<text x="166.2" y="100.7">IO26</text>
<text x="166.2" y="98.2">IO25</text>
<text x="174.6" y="96.9">10</text>
<text x="174.6" y="99.4">11</text>
<text x="174.6" y="102">12</text>
<text x="195.1" y="102">1</text>
<text x="80.6" y="107.1">4</text>
<text x="106" y="106.6" transform="rotate(-90 106 106.6)">2</text>
<text x="141.4" y="103.3">TXD0</text>
<text x="166.2" y="103.3">IO27</text>
<text x="166.2" y="105.8">IO32</text>
<text x="174.6" y="104.5">8</text>
<text x="174.6" y="107.1">9</text>
<text x="194.9" y="104.5">2</text>
<text x="199.8" y="103.3">1</text>
<text x="199.8" y="105.8">2</text>
<text x="75.8" y="113.4">2</text>
<text x="75.8" y="108.3">4</text>
<text x="75.9" y="110.9">3</text>
<text x="80.6" y="112.1">2</text>
<text x="80.6" y="109.6">3</text>
<text x="135.3" y="112.1">20</text>
<text x="141.9" y="113.4">CLK</text>
<text x="166.2" y="110.9">IO34</text>
<text x="166.2" y="113.4">IO35</text>
<text x="166.3" y="108.3">IO33</text>
<text x="174.6" y="109.6">6</text>
<text x="174.6" y="112.1">7</text>
<text x="76" y="116">1</text>
<text x="80.6" y="114.7">1</text>
<text x="135.3" y="114.7">22</text>
<text x="135.3" y="119.8">17</text>
<text x="135.6" y="117.2">21</text>
<text x="141.4" y="116">SD1</text>
<text x="141.4" y="118.5">SD0</text>
<text x="165.9" y="118.5">GND</text>
<text x="174.6" y="117.2">1</text>
<text x="174.6" y="119.8">15</text>
<text x="220.4" y="119.8">5</text>
<text x="220.4" y="117.2">3</text>
<text x="220.5" y="114.7">1</text>
<text x="225.2" y="116">1</text>
<text x="225.2" y="118.5">3</text>
<text x="230.7" y="116">2</text>
<text x="230.7" y="118.5">4</text>
<text x="235.6" y="114.7">2</text>
<text x="235.6" y="117.2">4</text>
<text x="235.6" y="119.8">6</text>
<text x="135.3" y="124.8">19</text>
<text x="135.4" y="122.3">18</text>
<text x="141.4" y="121">SD2</text>
<text x="141.4" y="123.6">SD3</text>
<text x="165.9" y="121">GND</text>
<text x="165.9" y="123.6">GND</text>
<text x="174.6" y="122.3">38</text>
<text x="174.6" y="124.8">39</text>
<text x="225.2" y="121">5</text>
<text x="230.7" y="121">6</text>
<text x="4.2" y="129.9">C</text>
<text x="141.4" y="126.1">CMD</text>
<text x="165.9" y="126.1">GND</text>
<text x="291.3" y="129.9">C</text>
<text x="186.6" y="138.8">GPIO 0:</text>
<text x="186.6" y="141.4">GPIO 1:</text>
<text x="186.6" y="143.9">GPIO 2:</text>
<text x="196.9" y="138.8">IO21</text>
<text x="196.9" y="141.4">IO22</text>
<text x="196.9" y="143.9">IO23</text>
<text x="186.6" y="146.4">GPIO 3:</text>
<text x="196.9" y="146.4">IO25</text>
<text x="39.2" y="151.5">ESP32: J3 jumper should be closed while programming</text>
<text x="186.6" y="151.5">GPIO 4:</text>
<text x="186.6" y="154.1">GPIO 5:</text>
<text x="196.9" y="151.5">IO04</text>
<text x="196.9" y="154.1">IO16</text>
<text x="39.2" y="156.6">J2 jumper is to connect ttl programmer</text>
<text x="39.2" y="161.7">Connector H1: is to provide VCC and Gnd</text>
<text x="186.6" y="156.6">GPIO 6:</text>
<text x="186.6" y="159.1">GPIO 7:</text>
<text x="196.9" y="156.6">IO17</text>
<text x="196.9" y="159.1">IO18</text>
<text x="39.2" y="166.8">GPIO 0-3 is used for output</text>
<text x="39.2" y="171.8">GPIO 4-7 is used for Input</text>
<text x="4.1" y="178.2">D</text>
<text x="39.2" y="176.9">Reset button is provided</text>
<text x="201.8" y="178.2">Title</text>
<text x="291.2" y="178.2">D</text>
<text x="39.2" y="182">8 GPI0 are used</text>
<text x="201.8" y="185.8">Size</text>
<text x="214.5" y="185.8">Number</text>
<text x="265.3" y="185.8">Revision</text>
<text x="39.2" y="187.1">Connector J5 is used to take additional 2 GPIO pins</text>
<text x="203.1" y="189.6">A4</text>
<text x="201.8" y="193.4">Date:</text>
<text x="201.8" y="196">File:</text>
<text x="213.2" y="196">C:\Users\..\ESP32.SchDoc</text>
<text x="213.2" y="193.4">8-25-2023</text>
<text x="252.6" y="193.4">Sheet</text>
<text x="252.6" y="196">Drawn By:</text>
<text x="259.5" y="193.4">of</text>
<text x="38.1" y="199.8">1</text>
<text x="110.9" y="199.8">2</text>
<text x="184" y="199.8">3</text>
<text x="256.9" y="199.8">4</text>
</g>
<g font-size="2.3" fill="#800000">
<text x="208.4" y="38.5">+3v3</text>
<text x="50.9" y="53.7">+3v3</text>
<text x="213.2" y="65.2">GPIO 4</text>
<text x="195.5" y="69">GND</text>
<text x="213.2" y="67.7">GPIO 5</text>
<text x="213.9" y="70.2">GPIO 6</text>
<text x="213.9" y="72.8">GPIO 7</text>
<text x="261.6" y="74">GND</text>
<text x="68.5" y="86.7">GND</text>
<text x="106.8" y="94.4">+3v3</text>
<text x="210.7" y="93.1">GPIO 1</text>
<text x="211.3" y="95.6">GPIO 2</text>
<text x="211.3" y="90.6">GPIO 0</text>
<text x="86.3" y="96.9">GND</text>
<text x="127" y="99.4">GND</text>
<text x="211.5" y="98.2">GPIO 3</text>
<text x="104.1" y="112.1">GND</text>
<text x="119.3" y="112.1">Tx_N</text>
<text x="124.3" y="114.7">Tx_P</text>
<text x="208.4" y="114.7">+3v3</text>
<text x="187.9" y="127.4">GND</text>
<text x="243.8" y="127.4">GND</text>
</g>
<g font-size="2.3" fill="#000080">
<text x="246.3" y="41">J3</text>
<text x="211.5" y="50.9">12k</text>
<text x="211.5" y="48.4">R15</text>
<text x="139.6" y="56.3">U2</text>
<text x="223.1" y="58">R16</text>
<text x="246.3" y="59.3">XG8T-0231</text>
<text x="45.6" y="63.9">GRM21BR61E226ME44L_22uF</text>
<text x="185" y="64.6">DNM</text>
<text x="185" y="60.6">R17</text>
<text x="223.1" y="62.1">470</text>
<text x="223.9" y="65.2">GPIO[2B]</text>
<text x="249.8" y="63.6">C9</text>
<text x="53.2" y="66.4">C10</text>
<text x="83.9" y="69.7">C11</text>
<text x="127.6" y="71.2">R21</text>
<text x="223.9" y="67.7">GPIO[2A]</text>
<text x="223.9" y="70.2">GPIO[2A]</text>
<text x="231" y="71.5">C1206C104K5RACTU_0.1uF</text>
<text x="83.9" y="72.3">C1206C104K5RACTU_0.1uF</text>
<text x="93.6" y="73.8">SW2</text>
<text x="127.6" y="73.8">12k</text>
<text x="185" y="77.3">DNM</text>
<text x="185" y="73.3">R18</text>
<text x="223.9" y="72.8">GPIO[2A]</text>
<text x="88.5" y="81.4">CPU_RST_SW</text>
<text x="94.6" y="81.4">C12</text>
<text x="124.6" y="82.4">C13</text>
<text x="94.6" y="89.5">C1206C104K5RACTU_0.1uF</text>
<text x="124.6" y="85">C1206C104K5RACTU_0.1uF</text>
<text x="221.4" y="95.6">GPIO[3B]</text>
<text x="221.4" y="93.1">GPIO[3B]</text>
<text x="221.4" y="90.6">GPIO[3C]</text>
<text x="198" y="99.4">J5</text>
<text x="221.4" y="98.2">GPIO[3A]</text>
<text x="68.5" y="104.5">J4</text>
<text x="109.3" y="102.7">C15</text>
<text x="109.3" y="105.3">C1206C104K5RACTU_0.1uF</text>
<text x="198" y="109.6">XG8T-0231</text>
<text x="223.4" y="112.1">J6</text>
<text x="68.5" y="119.8">PH1-04-UA</text>
<text x="223.4" y="124.8">PH2-06-UA</text>
<text x="139.6" y="129.9">ESP32-WROOM-32D</text>
</g>
</svg>
